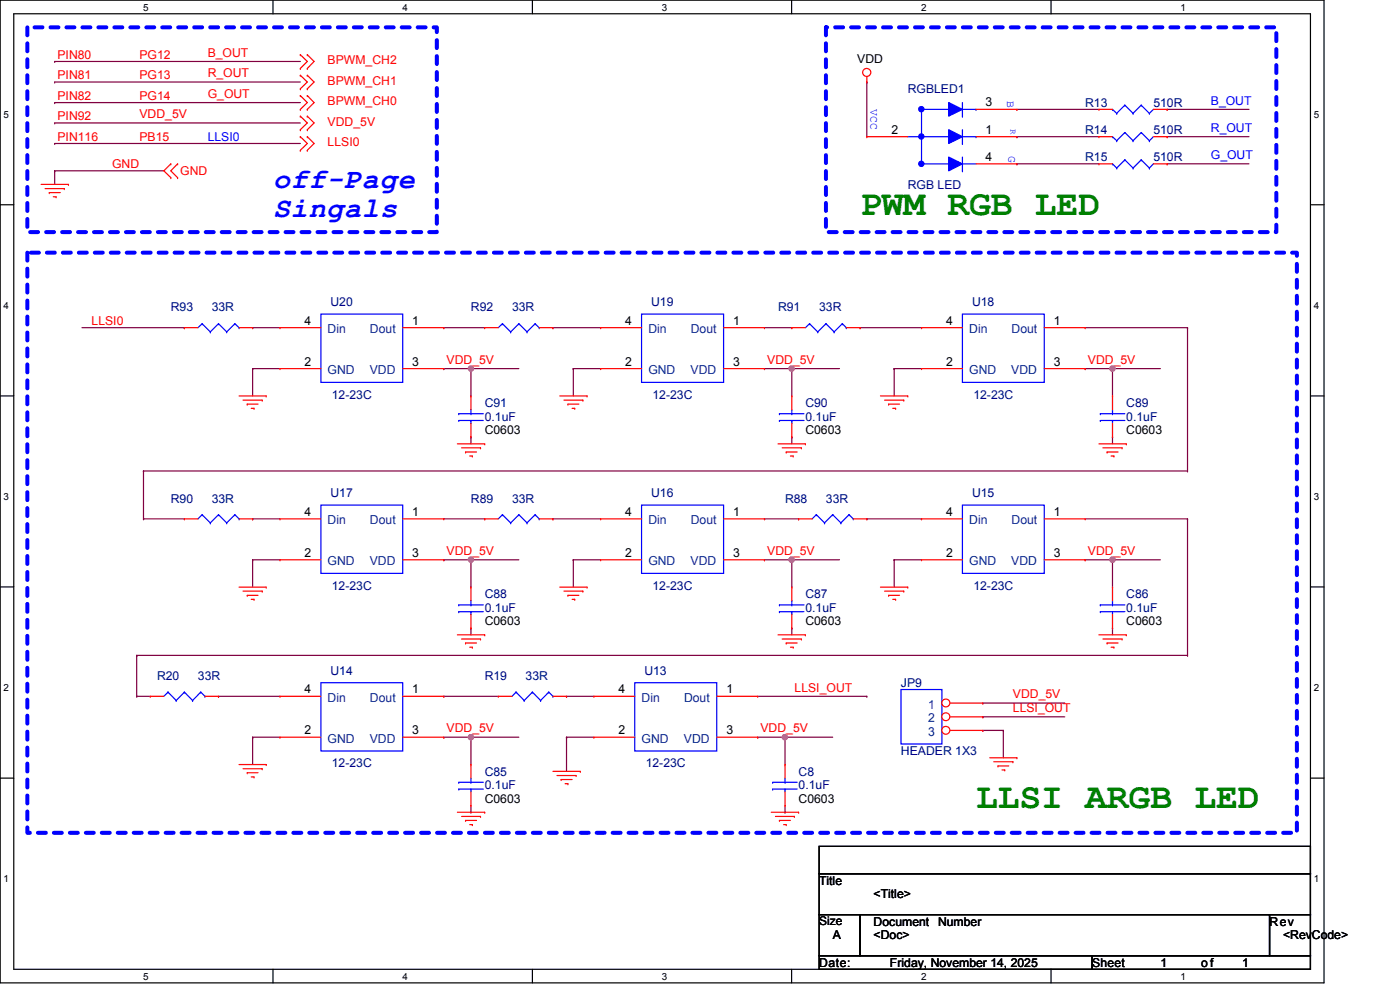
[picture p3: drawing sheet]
<svg xmlns="http://www.w3.org/2000/svg" width="297mm" height="210mm" viewBox="0 0 297 210" stroke-linecap="round" stroke-linejoin="round" font-family="sans-serif">
<path d="M0 0h280.9v208.5h-280.9zM2.9 2.9h275.1v202.7h-275.1z" fill="none" stroke="#000" stroke-width=".25"/>
<g fill="#fff">
<path d="M30.4 .3h1.1v2.4h-1.1z"/>
<path d="M30.4 205.9h1.1v2.3h-1.1z"/>
</g>
<path d="M57.9 0v2.9M57.9 205.6v2.9" fill="none" stroke="#000" stroke-width=".25"/>
<g fill="#fff">
<path d="M85.4 .3h1.1v2.4h-1.1z"/>
<path d="M85.4 205.9h1.1v2.3h-1.1z"/>
</g>
<path d="M112.9 0v2.9M112.9 205.6v2.9" fill="none" stroke="#000" stroke-width=".25"/>
<g fill="#fff">
<path d="M140.4 .3h1.2v2.4h-1.2z"/>
<path d="M140.4 205.9h1.2v2.3h-1.2z"/>
</g>
<path d="M167.9 0v2.9M167.9 205.6v2.9" fill="none" stroke="#000" stroke-width=".25"/>
<g fill="#fff">
<path d="M195.4 .3h1.2v2.4h-1.2z"/>
<path d="M195.4 205.9h1.2v2.3h-1.2z"/>
</g>
<path d="M223 0v2.9M223 205.6v2.9" fill="none" stroke="#000" stroke-width=".25"/>
<g fill="#fff">
<path d="M250.4 .3h1.2v2.4h-1.2z"/>
<path d="M250.4 205.9h1.2v2.3h-1.2z"/>
<path d="M.8 23.2h1.1v2.3h-1.1z"/>
<path d="M278.7 23.2h1.2v2.3h-1.2z"/>
<path d="M.8 63.7h1.1v2.3h-1.1z"/>
<path d="M278.7 63.7h1.2v2.3h-1.2z"/>
</g>
<path d="M0 43.4h2.9M278 43.4h2.9" fill="none" stroke="#000" stroke-width=".25"/>
<g fill="#fff">
<path d="M.8 104.2h1.1v2.4h-1.1z"/>
<path d="M278.7 104.2h1.2v2.4h-1.2z"/>
</g>
<path d="M0 84h2.9M278 84h2.9" fill="none" stroke="#000" stroke-width=".25"/>
<g fill="#fff">
<path d="M.8 144.7h1.1v2.4h-1.1z"/>
<path d="M278.7 144.7h1.2v2.4h-1.2z"/>
</g>
<path d="M0 124.5h2.9M278 124.5h2.9" fill="none" stroke="#000" stroke-width=".25"/>
<g fill="#fff">
<path d="M.8 185.3h1.1v2.3h-1.1z"/>
<path d="M278.7 185.3h1.2v2.3h-1.2z"/>
</g>
<path d="M0 165.1h2.9M278 165.1h2.9" fill="none" stroke="#000" stroke-width=".25"/>
<path d="M5.8 5.8h86.9v43.4h-86.9zM175.2 5.8h95.6v43.4h-95.6zM5.8 53.6h269.3v123.1h-269.3z" fill="none" stroke="#00f" stroke-width=".85" stroke-dasharray="1.7 1.7"/>
<g fill="none" stroke="#800040" stroke-width=".25">
<path d="M11.6 17.4h.1M11.6 13h.1M11.6 17.4h52.1M11.6 13h52.1M183.9 17.4h.1M183.9 17.4v11.6M11.6 30.4h.1M11.6 36.2h.1M11.6 26.1h.1M11.6 21.8h.1M11.6 30.4h52.1M11.6 36.2h23.2"/>
<path d="M11.6 36.2v2.9M11.6 26.1h52.1M11.6 21.8h52.1M215.7 34.8h.1M215.7 29h.1M215.7 23.2h.1M215.7 34.8h17.4M215.7 29h17.4M215.7 23.2h17.4M247.6 34.8h.1M247.6 29h.1M247.6 23.2h.1"/>
<path d="M247.6 34.8h17.4M247.6 29h17.4M247.6 23.2h17.4M53.6 69.5h.1M53.6 78.2h.1M53.6 69.5h5.8M53.6 78.2h5.8M53.6 78.2v5.8M94.1 78.2h.1M94.1 78.2h16M99.9 78.2h.1M99.9 78.2v5.8"/>
<path d="M99.9 92.7h.1M99.9 92.7v1.4M208.5 149.1h.1M208.5 152.1h.1M208.5 154.9h.1M208.5 149.1h17.4M208.5 152.1h17.4M208.5 154.9h4.4M212.9 154.9h.1M212.9 154.9v5.8"/>
</g>
<circle cx="99.9" cy="78.2" r=".56" fill="#f0f"/>
<circle cx="99.9" cy="78.2" r=".56" fill="none" stroke="#f0f" stroke-width=".25"/>
<g fill="none" stroke="#800040" stroke-width=".25">
<path d="M17.4 69.5h21.7M39.1 69.5h.1M117.3 69.5h.1M117.3 69.5h10.1M121.6 78.2h.1M121.6 78.2h5.8M121.6 78.2v5.8M162.2 78.2h.1M162.2 69.5h5.8M162.2 78.2h15.9M168 78.2h.1M168 69.5h.1"/>
<path d="M168 78.2v5.8M168 92.7h.1M168 92.7v1.4"/>
</g>
<circle cx="167.9" cy="78.2" r=".56" fill="#f0f"/>
<circle cx="167.9" cy="78.2" r=".56" fill="none" stroke="#f0f" stroke-width=".25"/>
<g fill="none" stroke="#800040" stroke-width=".25">
<path d="M94.1 69.5h.1M94.1 69.5h8.7M182.5 69.5h.1M182.5 69.5h13M189.7 78.2h.1M189.7 78.2h5.8M189.7 78.2v5.8M230.2 78.2h.1M230.2 69.5h21.7M230.2 78.2h16M236 78.2h.1M236 78.2v5.8"/>
<path d="M251.9 69.5h.1M236 92.7h.1M236 92.7v1.4"/>
</g>
<circle cx="236" cy="78.2" r=".56" fill="#f0f"/>
<circle cx="236" cy="78.2" r=".56" fill="none" stroke="#f0f" stroke-width=".25"/>
<path d="M30.4 110.1h.1M30.4 110.1h8.7M53.6 110.1h.1M53.6 118.7h.1M53.6 110.1h5.8M53.6 118.7h5.8M53.6 118.7v5.8M94.1 118.7h.1M94.1 118.7h16M99.9 118.7h.1" fill="none" stroke="#800040" stroke-width=".25"/>
<circle cx="99.9" cy="118.7" r=".56" fill="#f0f"/>
<circle cx="99.9" cy="118.7" r=".56" fill="none" stroke="#f0f" stroke-width=".25"/>
<g fill="none" stroke="#800040" stroke-width=".25">
<path d="M99.9 118.7h.1M99.9 118.7v5.8M117.3 110.1h.1M117.3 110.1h10.1M121.6 118.7h.1M121.6 118.7h5.8M121.6 118.7v5.8M162.2 118.7h.1M162.2 118.7h15.9M168 118.7h.1M168 118.7v5.8M99.9 133.2h.1"/>
<path d="M99.9 133.2v1.5M168 133.2h.1M168 133.2v1.5"/>
</g>
<circle cx="167.9" cy="118.7" r=".56" fill="#f0f"/>
<circle cx="167.9" cy="118.7" r=".56" fill="none" stroke="#f0f" stroke-width=".25"/>
<g fill="none" stroke="#800040" stroke-width=".25">
<path d="M251.9 69.5v30.4M30.4 99.9h.1M30.4 99.9h221.5M30.4 99.9v10.2M251.9 99.9h.1M94.1 110.1h8.7M102.8 110.1h.1M162.2 110.1h7.2M169.4 110.1h.1M183.9 110.1h.1M183.9 110.1h11.6M230.2 118.7h.1"/>
<path d="M230.2 118.7h5.8"/>
</g>
<circle cx="236" cy="118.7" r=".56" fill="#f0f"/>
<circle cx="236" cy="118.7" r=".56" fill="none" stroke="#f0f" stroke-width=".25"/>
<g fill="none" stroke="#800040" stroke-width=".25">
<path d="M189.7 118.7h.1M189.7 118.7v5.8M189.7 118.7h5.8M230.2 110.1h21.7M236 118.7h.1M236 118.7h10.2M236 118.7v5.8M251.9 110.1h.1M236 133.2h.1M236 133.2v1.5M46.4 147.7h.1M46.4 147.7h13"/>
<path d="M53.6 156.4h.1M53.6 156.4h5.8M53.6 156.4v5.8M94.1 156.4h.1M94.1 156.4h16M99.9 156.4h.1M99.9 156.4v5.8M99.9 172.3h.1M99.9 170.9v1.4"/>
</g>
<circle cx="99.9" cy="156.4" r=".56" fill="#f0f"/>
<circle cx="99.9" cy="156.4" r=".56" fill="none" stroke="#f0f" stroke-width=".25"/>
<g fill="none" stroke="#800040" stroke-width=".25">
<path d="M94.1 147.7h.1M94.1 147.7h11.6M120.2 156.4h.1M120.2 147.7h.1M120.2 156.4h5.8M120.2 156.4v7.2M120.2 147.7h5.8M160.7 156.4h.1M160.7 156.4h16M166.5 156.4h.1M166.5 156.4v5.8M166.5 172.3h.1"/>
<path d="M166.5 170.9v1.4"/>
</g>
<circle cx="166.5" cy="156.4" r=".56" fill="#f0f"/>
<circle cx="166.5" cy="156.4" r=".56" fill="none" stroke="#f0f" stroke-width=".25"/>
<path d="M251.9 110.1v28.9M29 139h.1M29 139h222.9M29 139v8.7M251.9 139h.1M29 147.7h.1M29 147.7h2.9M160.7 147.7h23.2M183.9 147.7h.1" fill="none" stroke="#800040" stroke-width=".25"/>
<g fill="none" stroke="#f00" stroke-width=".25">
<path d="M63.7 18.8h.1M63.7 16h.1M63.7 14.5h.1M63.7 11.6h.1M63.7 16l1.5 1.4-1.5 1.4M63.7 11.6l1.5 1.4-1.5 1.5M65.2 18.8h.1M65.2 16h.1M65.2 14.5h.1M65.2 11.6h.1M65.2 16l1.4 1.4-1.4 1.4M65.2 11.6l1.4 1.4-1.4 1.5"/>
<path d="M183.9 17.4h.1M183.9 16.3v1.1M8.7 39.1h5.8M14.5 39.1h.1M36.2 34.8h.1M36.2 37.7h.1M36.2 34.8l-1.4 1.4 1.4 1.5M37.7 37.7h.1M37.7 34.8h.1M37.7 34.8l-1.5 1.4 1.5 1.5M63.7 31.9h.1M63.7 29h.1"/>
<path d="M63.7 27.5h.1M63.7 24.6h.1M63.7 23.2h.1M63.7 20.3h.1M63.7 29l1.5 1.4-1.5 1.5M63.7 24.6l1.5 1.5-1.5 1.4M63.7 20.3l1.5 1.5-1.5 1.4M65.2 31.9h.1M65.2 29h.1M65.2 27.5h.1M65.2 24.6h.1M65.2 23.2h.1"/>
<path d="M65.2 20.3h.1M65.2 29l1.4 1.4-1.4 1.5M65.2 24.6l1.4 1.5-1.4 1.4M65.2 20.3l1.4 1.5-1.4 1.4M233.1 23.2h.1M233.1 34.8h.1M233.1 23.2h2.9M233.1 34.8h2.9M244.7 23.2h2.9M244.7 34.8h2.9M247.6 23.2h.1M247.6 34.8h.1"/>
<path d="M9.6 40h4M10.5 40.9h.1M10.5 40.9h2.3M11.3 41.7h.6M11.9 41.7h.1M13.6 40h.1M39.1 69.5h.1M39.1 69.5h2.9M50.7 69.5h2.9M53.6 69.5h.1M102.8 69.5h.1M102.8 69.5h2.9"/>
<path d="M114.4 69.5h2.9M117.3 69.5h.1M127.4 78.2h.1M127.4 69.5h.1M127.4 69.5h8.7M127.4 78.2h8.7M153.5 69.5h8.7M153.5 78.2h8.7M162.2 78.2h.1M162.2 69.5h.1M50.7 84h5.8M51.6 84.9h4"/>
<path d="M52.5 85.7h.1M52.5 85.7h2.2M53.3 86.6h.6M53.9 86.6h.1M55.6 84.9h.1M56.5 84h.1M97 94.1h5.8M97.9 95h4M98.8 95.9h.1M98.8 95.9h2.3M99.7 96.7h.5M100.2 96.7h.1"/>
<path d="M101.9 95h.1M102.8 94.1h.1M118.7 84h5.8M119.6 84.9h4.1M120.5 85.7h.1M120.5 85.7h2.3M121.4 86.6h.5M121.9 86.6h.1M123.7 84.9h.1M124.5 84h.1M165.1 94.1h5.8M165.9 95h4.1"/>
<path d="M166.8 95.9h.1M166.8 95.9h2.3M167.7 96.7h.6M168 92.7h.1M168 84h.1M168 84v2.9M168 89.8v2.9M168.3 96.7h.1M170 95h.1M170.9 94.1h.1M186.8 84h5.8M187.7 84.9h4"/>
<path d="M188.5 85.7h.1M188.5 85.7h2.3M189.4 86.6h.6M190 86.6h.1M191.7 84.9h.1M192.6 84h.1M233.1 94.1h5.8M234 95h4M234.9 95.9h.1M234.9 95.9h2.3M235.7 96.7h.6M236.3 96.7h.1"/>
<path d="M238 95h.1M238.9 94.1h.1M59.4 118.7h.1M59.4 110.1h.1M59.4 110.1h8.7M59.4 118.7h8.7M85.4 110.1h8.7M85.4 118.7h8.7M94.1 118.7h.1M94.1 110.1h.1M102.8 110.1h.1M102.8 110.1h2.9"/>
<path d="M114.4 110.1h2.9M117.3 110.1h.1M127.4 118.7h.1M127.4 110.1h.1M127.4 110.1h8.7M127.4 118.7h8.7M153.5 110.1h8.7M153.5 118.7h8.7M162.2 118.7h.1M162.2 110.1h.1M169.4 110.1h.1M169.4 110.1h2.9"/>
<path d="M181 110.1h2.9M183.9 110.1h.1M195.5 118.7h.1M195.5 110.1h.1M195.5 110.1h8.7M195.5 118.7h8.7M221.5 110.1h8.7M221.5 118.7h8.7M230.2 118.7h.1M230.2 110.1h.1M50.7 124.5h5.8M51.6 125.4h4"/>
<path d="M52.5 126.3h.1M52.5 126.3h2.2M53.3 127.1h.6M53.9 127.1h.1M55.6 125.4h.1M56.5 124.5h.1M97 134.7h5.8M97.9 135.6h4M98.8 136.4h.1M98.8 136.4h2.3M99.7 137.3h.5M99.9 133.2h.1"/>
<path d="M99.9 124.5h.1M99.9 124.5v2.9M99.9 130.3v2.9M100.2 137.3h.1M101.9 135.6h.1M102.8 134.7h.1M118.7 124.5h5.8M119.6 125.4h4.1M120.5 126.3h.1M120.5 126.3h2.3M121.4 127.1h.5M121.9 127.1h.1"/>
<path d="M123.7 125.4h.1M124.5 124.5h.1M165.1 134.7h5.8M165.9 135.6h4.1M166.8 136.4h.1M166.8 136.4h2.3M167.7 137.3h.6M168 133.2h.1M168 124.5h.1M168 124.5v2.9M168 130.3v2.9M168.3 137.3h.1"/>
<path d="M170 135.6h.1M170.9 134.7h.1M186.8 124.5h5.8M187.7 125.4h4M188.5 126.3h.1M188.5 126.3h2.3M189.4 127.1h.6M190 127.1h.1M191.7 125.4h.1M192.6 124.5h.1M233.1 134.7h5.8M234 135.6h4"/>
<path d="M234.9 136.4h.1M234.9 136.4h2.3M235.7 137.3h.6M236 133.2h.1M236 124.5h.1M236 124.5v2.9M236 130.3v2.9M236.3 137.3h.1M238 135.6h.1M238.9 134.7h.1M59.4 156.4h.1M59.4 147.7h.1"/>
<path d="M59.4 156.4h8.7M59.4 147.7h8.7M85.4 156.4h8.7M85.4 147.7h8.7M94.1 156.4h.1M94.1 147.7h.1M50.7 162.2h5.8M51.6 163.1h4M52.5 163.9h.1M52.5 163.9h2.2M53.3 164.8h.6M53.9 164.8h.1"/>
<path d="M55.6 163.1h.1M56.5 162.2h.1M97 172.3h5.8M97.9 173.2h4M98.8 174h.1M98.8 174h2.3M99.7 174.9h.5M100.2 174.9h.1M101.9 173.2h.1M102.8 172.3h.1M117.3 163.6h5.8M118.2 164.5h4"/>
<path d="M119 165.4h.1M119 165.4h2.4M119.9 166.2h.6M120.5 166.2h.1M122.2 164.5h.1M123.1 163.6h.1M163.6 172.3h5.8M164.5 173.2h4M165.4 174h.1M165.4 174h2.3M166.2 174.9h.6M166.8 174.9h.1"/>
<path d="M168.5 173.2h.1M169.4 172.3h.1M210 160.7h5.7M210.8 161.6h4.1M211.7 162.5h.1M211.7 162.5h2.3M212.6 163.3h.5M213.1 163.3h.1M214.9 161.6h.1M215.7 160.7h.1"/>
<circle cx="183.9" cy="15.4" r=".86"/>
</g>
<path d="M173.8 179.5h104.2v5.8h-104.2zM173.8 185.3h104.2v8.7h-104.2zM173.8 194h8.7v8.7h-8.7zM182.5 194h86.8v8.7h-86.8zM269.3 194h8.7v8.7h-8.7zM173.8 202.7h57.9v2.9h-57.9zM231.7 202.7h46.3v2.9h-46.3z" fill="none" stroke="#000" stroke-width=".25"/>
<g fill="none" stroke="#00f" stroke-width=".25">
<path d="M236 23.2h.1M236 34.8h.1M236 23.2l.9 .8M236 34.8l.9 .8M236.9 24h.1M236.9 35.6h.1M238.6 22.3h.1M238.6 33.9h.1M238.6 22.3l1.8 1.7M238.6 22.3l-1.7 1.7M238.6 33.9l1.8 1.7M238.6 33.9l-1.7 1.7"/>
<path d="M240.4 24h.1M240.4 35.6h.1M242.1 22.3h.1M242.1 33.9h.1M242.1 22.3l1.7 1.7M242.1 22.3l-1.7 1.7M242.1 33.9l1.7 1.7M242.1 33.9l-1.7 1.7M243.8 24h.1M243.8 35.6h.1M244.7 23.2l-.9 .8M244.7 34.8l-.9 .8"/>
<path d="M42.9 68.7h.1M42.9 68.7l-.9 .8M42.9 68.7l1.7 1.7M44.6 70.4h.1M46.4 68.7h.1M46.4 68.7l-1.8 1.7M46.4 68.7l1.7 1.7M48.1 70.4h.1M49.8 68.7h.1M49.8 68.7l-1.7 1.7M49.8 68.7l.9 .8M50.7 69.5h.1"/>
<path d="M106.6 68.7h.1M106.6 68.7l-.9 .8M106.6 68.7l1.7 1.7M108.3 70.4h.1M110.1 68.7h.1M110.1 68.7l-1.8 1.7M110.1 68.7l1.7 1.7M111.8 70.4h.1M113.5 68.7h.1M113.5 68.7l-1.7 1.7M113.5 68.7l.9 .8M114.4 69.5h.1"/>
<path d="M136.1 66.6h17.4v14.5h-17.4zM165.4 87.8h.1M165.4 89.2h.1M165.4 87.8h5.2M165.4 89.2h5.2M168 89.2h.1M168 87.8h.1M168 86.9v.9M168 89.2v.6M68.1 107.1h17.3v14.5h-17.3zM106.6 109.2h.1M106.6 109.2l-.9 .9"/>
<path d="M106.6 109.2l1.7 1.7M108.3 110.9h.1M110.1 109.2h.1M110.1 109.2l-1.8 1.7M110.1 109.2l1.7 1.7M111.8 110.9h.1M113.5 109.2h.1M113.5 109.2l-1.7 1.7M113.5 109.2l.9 .9M114.4 110.1h.1M136.1 107.1h17.4v14.5h-17.4zM173.2 109.2h.1"/>
<path d="M173.2 109.2l-.9 .9M173.2 109.2l1.7 1.7M174.9 110.9h.1M176.7 109.2h.1M176.7 109.2l-1.8 1.7M176.7 109.2l1.7 1.7M178.4 110.9h.1M180.1 109.2h.1M180.1 109.2l-1.7 1.7M180.1 109.2l.9 .9M181 110.1h.1M204.2 107.1h17.3v14.5h-17.3z"/>
<path d="M97.3 128.3h.1M97.3 129.8h.1M97.3 128.3h5.2M97.3 129.8h5.2M99.9 129.8h.1M99.9 128.3h.1M99.9 127.4v.9M99.9 129.8v.5M165.4 128.3h.1M165.4 129.8h.1M165.4 128.3h5.2M165.4 129.8h5.2"/>
<path d="M168 129.8h.1M168 128.3h.1M168 127.4v.9M168 129.8v.5M233.4 128.3h.1M233.4 129.8h.1M233.4 128.3h5.2M233.4 129.8h5.2M236 129.8h.1M236 128.3h.1M236 127.4v.9M236 129.8v.5"/>
<path d="M68.1 144.8h17.3v14.5h-17.3zM191.1 146.3h8.7v11.5h-8.7z"/>
</g>
<circle cx="200.7" cy="149.1" r=".84" fill="#fff"/>
<g fill="none" stroke="#f00" stroke-width=".25">
<path d="M201.5 149.1h7M208.5 149.1h.1"/>
<circle cx="200.7" cy="149.1" r=".84"/>
</g>
<circle cx="200.7" cy="152" r=".84" fill="#fff"/>
<g fill="none" stroke="#f00" stroke-width=".25">
<path d="M201.5 152.1h7M208.5 152.1h.1"/>
<circle cx="200.7" cy="152" r=".84"/>
</g>
<circle cx="200.7" cy="154.9" r=".84" fill="#fff"/>
<g fill="none" stroke="#f00" stroke-width=".25">
<path d="M59.4 78.2h.1M59.4 69.5h.1M59.4 69.5h8.7M59.4 78.2h8.7M85.4 69.5h8.7M85.4 78.2h8.7M94.1 78.2h.1M94.1 69.5h.1M168 69.5h.1M168 69.5h2.9M179.5 69.5h3M182.5 69.5h.1"/>
<path d="M31.9 147.7h.1M31.9 147.7h2.9M43.5 147.7h2.9M46.4 147.7h.1M126 156.4h.1M126 147.7h.1M126 156.4h8.7M126 147.7h8.7M152.1 156.4h8.6M152.1 147.7h8.6M160.7 156.4h.1M160.7 147.7h.1"/>
<path d="M201.5 154.9h7M208.5 154.9h.1M99.9 170.9h.1M99.9 162.2h.1M99.9 162.2v2.9M99.9 168v2.9"/>
<circle cx="200.7" cy="154.9" r=".84"/>
</g>
<g fill="none" stroke="#00f" stroke-width=".25">
<path d="M204.2 34.8h.1M204.2 24.6h.1M204.2 30.4h.1M204.2 36.2h.1M204.2 23.2h2.9M204.2 29h2.9M204.2 34.8h2.9M204.2 21.8v2.8M204.2 27.5v2.9M204.2 33.3v2.9M207.1 23.2h.1M207.1 29h.1"/>
<path d="M68.1 66.6h17.3v14.5h-17.3zM171.7 68.7h.1M171.7 68.7l-.8 .8M171.7 68.7l1.8 1.7M173.5 70.4h.1M175.2 68.7h.1M175.2 68.7l-1.7 1.7M175.2 68.7l1.8 1.7M177 70.4h.1M178.7 68.7h.1M178.7 68.7l-1.7 1.7M178.7 68.7l.8 .8"/>
<path d="M179.5 69.5h.1M35.6 146.8h.1M35.6 146.8l-.8 .9M35.6 146.8l1.8 1.8M37.4 148.6h.1M39.1 146.8h.1M39.1 146.8l-1.7 1.8M39.1 146.8l1.8 1.8M40.9 148.6h.1M42.6 146.8h.1M42.6 146.8l-1.7 1.8M42.6 146.8l.9 .9"/>
<path d="M43.5 147.7h.1M134.7 144.8h17.4v14.5h-17.4zM97.3 165.9h.1M97.3 167.4h.1M97.3 165.9h5.2M97.3 167.4h5.2M99.9 167.4h.1M99.9 165.9h.1M99.9 165.1v.8M99.9 167.4v.6"/>
</g>
<path d="M201.3 21.8l2.9 1.4-2.9 1.4z" fill-rule="evenodd" fill="#00f"/>
<path d="M201.3 21.8l2.9 1.4-2.9 1.4z" fill="none" stroke="#00f" stroke-width=".25"/>
<path d="M201.3 27.5l2.9 1.5-2.9 1.4z" fill-rule="evenodd" fill="#00f"/>
<path d="M201.3 27.5l2.9 1.5-2.9 1.4z" fill="none" stroke="#00f" stroke-width=".25"/>
<path d="M201.3 33.3l2.9 1.5-2.9 1.4z" fill-rule="evenodd" fill="#00f"/>
<path d="M192.6 29h8.7M195.5 29h.1M195.5 23.2h5.8M195.5 34.8h5.8M201.3 33.3l2.9 1.5-2.9 1.4zM201.3 23.2h.1M201.3 29h.1M201.3 34.8h.1" fill="none" stroke="#00f" stroke-width=".25"/>
<circle cx="195.4" cy="34.8" r=".56" fill="#00f"/>
<circle cx="195.4" cy="34.8" r=".56" fill="none" stroke="#00f" stroke-width=".25"/>
<circle cx="195.4" cy="29" r=".56" fill="#00f"/>
<circle cx="195.4" cy="29" r=".56" fill="none" stroke="#00f" stroke-width=".25"/>
<circle cx="195.4" cy="23.2" r=".56" fill="#00f"/>
<g fill="none" stroke="#00f" stroke-width=".25">
<path d="M195.5 34.8h.1M195.5 23.2v11.6M236 29h.1M236 29l.9 .8M236.9 29.8h.1M238.6 28.1h.1M238.6 28.1l1.8 1.7M238.6 28.1l-1.7 1.7M240.4 29.8h.1M242.1 28.1h.1M242.1 28.1l1.7 1.7M242.1 28.1l-1.7 1.7"/>
<path d="M243.8 29.8h.1M244.7 29l-.9 .8M204.2 66.6h17.3v14.5h-17.3zM97.3 87.8h.1M97.3 89.2h.1M97.3 87.8h5.2M97.3 89.2h5.2M99.9 89.2h.1M99.9 87.8h.1M99.9 86.9v.9M99.9 89.2v.6M233.4 87.8h.1"/>
<path d="M233.4 89.2h.1M233.4 87.8h5.2M233.4 89.2h5.2M236 89.2h.1M236 87.8h.1M236 86.9v.9M236 89.2v.6M42.9 109.2h.1M42.9 109.2l-.9 .9M42.9 109.2l1.7 1.7M44.6 110.9h.1M46.4 109.2h.1"/>
<path d="M46.4 109.2l-1.8 1.7M46.4 109.2l1.7 1.7M48.1 110.9h.1M49.8 109.2h.1M49.8 109.2l-1.7 1.7M49.8 109.2l.9 .9M50.7 110.1h.1M109.5 146.8h.1M109.5 146.8l-.9 .9M109.5 146.8l1.7 1.8M111.2 148.6h.1M112.9 146.8h.1"/>
<path d="M112.9 146.8l-1.7 1.8M112.9 146.8l1.8 1.8M114.7 148.6h.1M116.4 146.8h.1M116.4 146.8l-1.7 1.8M116.4 146.8l.9 .9M117.3 147.7h.1M163.9 165.9h.1M163.9 167.4h.1M163.9 165.9h5.2M163.9 167.4h5.2M166.5 167.4h.1"/>
<path d="M166.5 165.9h.1M166.5 165.1v.8M166.5 167.4v.6"/>
<circle cx="195.4" cy="23.2" r=".56"/>
</g>
<g fill="none" stroke="#f00" stroke-width=".25">
<path d="M183.9 29h.1M183.9 29h8.7M207.1 29h8.6M207.1 23.2h8.6M207.1 34.8h8.6M215.7 23.2h.1M215.7 29h.1M215.7 34.8h.1M233.1 29h.1M233.1 29h2.9M244.7 29h2.9M247.6 29h.1"/>
<path d="M195.5 78.2h.1M195.5 69.5h.1M195.5 78.2h8.7M195.5 69.5h8.7M221.5 78.2h8.7M221.5 69.5h8.7M230.2 78.2h.1M230.2 69.5h.1M99.9 92.7h.1M99.9 84h.1M99.9 84v2.9M99.9 89.8v2.9"/>
<path d="M236 92.7h.1M236 84h.1M236 84v2.9M236 89.8v2.9M39.1 110.1h.1M39.1 110.1h2.9M50.7 110.1h2.9M53.6 110.1h.1M105.7 147.7h.1M105.7 147.7h2.9M117.3 147.7h2.9M120.2 147.7h.1"/>
<path d="M166.5 170.9h.1M166.5 162.2h.1M166.5 162.2v2.9M166.5 168v2.9"/>
</g>
<circle cx="99.9" cy="78.2" r=".56" fill="#f0f"/>
<circle cx="99.9" cy="78.2" r=".56" fill="none" stroke="#f0f" stroke-width=".25"/>
<circle cx="167.9" cy="78.2" r=".56" fill="#f0f"/>
<circle cx="167.9" cy="78.2" r=".56" fill="none" stroke="#f0f" stroke-width=".25"/>
<circle cx="236" cy="78.2" r=".56" fill="#f0f"/>
<circle cx="236" cy="78.2" r=".56" fill="none" stroke="#f0f" stroke-width=".25"/>
<circle cx="99.9" cy="118.7" r=".56" fill="#f0f"/>
<circle cx="99.9" cy="118.7" r=".56" fill="none" stroke="#f0f" stroke-width=".25"/>
<circle cx="167.9" cy="118.7" r=".56" fill="#f0f"/>
<circle cx="167.9" cy="118.7" r=".56" fill="none" stroke="#f0f" stroke-width=".25"/>
<circle cx="236" cy="118.7" r=".56" fill="#f0f"/>
<circle cx="236" cy="118.7" r=".56" fill="none" stroke="#f0f" stroke-width=".25"/>
<circle cx="99.9" cy="156.4" r=".56" fill="#f0f"/>
<circle cx="99.9" cy="156.4" r=".56" fill="none" stroke="#f0f" stroke-width=".25"/>
<circle cx="166.5" cy="156.4" r=".56" fill="#f0f"/>
<circle cx="166.5" cy="156.4" r=".56" fill="none" stroke="#f0f" stroke-width=".25"/>
<g font-size="7.7" fill="#008000">
<text x="182.5" y="45.5">PWM RGB LED</text>
<text x="207.1" y="171.4">LLSI ARGB LED</text>
</g>
<g font-size="6.1" fill="#00f">
<text x="58" y="39.9">off-Page</text>
<text x="58" y="46">Singals</text>
</g>
<g font-size="2.6" fill="#f00">
<text x="12.2" y="16.8">PIN81</text>
<text x="12.2" y="12.4">PIN80</text>
<text x="29.6" y="16.8">PG13</text>
<text x="29.6" y="12.4">PG12</text>
<text x="44.1" y="16.4">R_OUT</text>
<text x="44.1" y="12">B_OUT</text>
<text x="69.5" y="18">BPWM_CH1</text>
<text x="69.5" y="13.6">BPWM_CH2</text>
<text x="12.2" y="21.2">PIN82</text>
<text x="29.6" y="21.2">PG14</text>
<text x="44.1" y="20.7">G_OUT</text>
<text x="69.5" y="22.4">BPWM_CH0</text>
<text x="12.2" y="29.8">PIN116</text>
<text x="12.2" y="25.5">PIN92</text>
<text x="29.6" y="29.8">PB15</text>
<text x="29.6" y="25.1">VDD_5V</text>
<text x="69.5" y="26.7">VDD_5V</text>
<text x="23.8" y="35.6">GND</text>
<text x="69.5" y="31">LLSI0</text>
<text x="38.2" y="37.1">GND</text>
<text x="19.4" y="68.9">LLSI0</text>
<text x="94.7" y="77.2">VDD_5V</text>
<text x="162.8" y="77.2">VDD_5V</text>
<text x="230.8" y="77.2">VDD_5V</text>
<text x="94.7" y="117.7">VDD_5V</text>
<text x="162.8" y="117.7">VDD_5V</text>
<text x="230.8" y="117.7">VDD_5V</text>
<text x="168.6" y="146.7">LLSI_OUT</text>
<text x="214.9" y="148.1">VDD_5V</text>
<text x="94.7" y="155.4">VDD_5V</text>
<text x="161.3" y="155.4">VDD_5V</text>
<text x="214.9" y="151">LLSI_OUT</text>
</g>
<g font-size="2.6">
<text x="181.9" y="13.4">VDD</text>
<text x="209.1" y="22.6">3</text>
<text x="189.1" y="28.4">2</text>
<text x="209.1" y="28.4">1</text>
<text x="209.1" y="34.1">4</text>
<text x="64.6" y="68.9">4</text>
<text x="87.5" y="68.9">1</text>
<text x="132.6" y="68.9">4</text>
<text x="155.5" y="68.9">1</text>
<text x="200.7" y="68.9">4</text>
<text x="223.6" y="68.9">1</text>
<text x="64.6" y="77.6">2</text>
<text x="87.5" y="77.6">3</text>
<text x="132.6" y="77.6">2</text>
<text x="155.5" y="77.6">3</text>
<text x="200.7" y="77.6">2</text>
<text x="223.6" y="77.6">3</text>
<text x="102.8" y="92.1">C0603</text>
<text x="170.9" y="92.1">C0603</text>
<text x="238.9" y="92.1">C0603</text>
<text x="64.6" y="109.4">4</text>
<text x="87.5" y="109.4">1</text>
<text x="132.6" y="109.4">4</text>
<text x="155.5" y="109.4">1</text>
<text x="200.7" y="109.4">4</text>
<text x="223.6" y="109.4">1</text>
<text x="64.6" y="118.1">2</text>
<text x="87.5" y="118.1">3</text>
<text x="132.6" y="118.1">2</text>
<text x="155.5" y="118.1">3</text>
<text x="200.7" y="118.1">2</text>
<text x="223.6" y="118.1">3</text>
<text x="102.8" y="132.7">C0603</text>
<text x="170.9" y="132.7">C0603</text>
<text x="238.9" y="132.7">C0603</text>
<text x="64.6" y="147.1">4</text>
<text x="87.5" y="147.1">1</text>
<text x="131.2" y="147.1">4</text>
<text x="154.1" y="147.1">1</text>
<text x="64.6" y="155.7">2</text>
<text x="87.5" y="155.7">3</text>
<text x="131.2" y="155.7">2</text>
<text x="154.1" y="155.7">3</text>
<text x="102.8" y="170.3">C0603</text>
<text x="169.4" y="170.3">C0603</text>
<text x="173.8" y="187.7">Title</text>
<text x="185.3" y="190.6">&lt;Title&gt;</text>
<text x="185.3" y="196.3">Document</text>
<text x="199" y="196.3">Number</text>
<text x="269.3" y="196.3">Rev</text>
<text x="176.7" y="199.3">A</text>
<text x="185.3" y="199.3">&lt;Doc&gt;</text>
<text x="272.2" y="199.3">&lt;RevCode&gt;</text>
<text x="173.8" y="205.1">Date:</text>
<text x="188.8" y="205.1">Friday, November 14, 2025</text>
<text x="231.7" y="205.1">Sheet</text>
<text x="246.2" y="205.1">1</text>
<text x="254.8" y="205.1">of</text>
<text x="263.5" y="205.1">1</text>
</g>
<g font-size="2.6" fill="#000080">
<text x="192.6" y="19.7">RGBLED1</text>
<text x="230.2" y="22.6">R13</text>
<text x="244.7" y="22.6">510R</text>
<text x="230.2" y="28.4">R14</text>
<text x="244.7" y="28.4">510R</text>
<text x="230.2" y="34.2">R15</text>
<text x="244.7" y="34.2">510R</text>
<text x="192.6" y="40">RGB LED</text>
<text x="70.1" y="64.9">U20</text>
<text x="138.1" y="64.9">U19</text>
<text x="206.2" y="64.9">U18</text>
<text x="36.2" y="66">R93</text>
<text x="44.9" y="66">33R</text>
<text x="99.9" y="66">R92</text>
<text x="108.6" y="66">33R</text>
<text x="165.1" y="66">R91</text>
<text x="173.8" y="66">33R</text>
<text x="70.4" y="84.6">12-23C</text>
<text x="102.8" y="86.3">C91</text>
<text x="102.8" y="89.2">0.1uF</text>
<text x="138.4" y="84.6">12-23C</text>
<text x="170.9" y="86.3">C90</text>
<text x="170.9" y="89.2">0.1uF</text>
<text x="206.5" y="84.6">12-23C</text>
<text x="238.9" y="86.3">C89</text>
<text x="238.9" y="89.2">0.1uF</text>
<text x="36.2" y="106.6">R90</text>
<text x="44.9" y="106.6">33R</text>
<text x="70.1" y="105.5">U17</text>
<text x="99.9" y="106.6">R89</text>
<text x="108.6" y="106.6">33R</text>
<text x="138.1" y="105.5">U16</text>
<text x="166.5" y="106.6">R88</text>
<text x="175.2" y="106.6">33R</text>
<text x="206.2" y="105.5">U15</text>
<text x="70.4" y="125.1">12-23C</text>
<text x="138.4" y="125.1">12-23C</text>
<text x="206.5" y="125.1">12-23C</text>
<text x="102.8" y="126.9">C88</text>
<text x="102.8" y="129.8">0.1uF</text>
<text x="170.9" y="126.9">C87</text>
<text x="170.9" y="129.8">0.1uF</text>
<text x="238.9" y="126.9">C86</text>
<text x="238.9" y="129.8">0.1uF</text>
<text x="70.1" y="143.1">U14</text>
<text x="136.7" y="143.1">U13</text>
<text x="33.3" y="144.2">R20</text>
<text x="42" y="144.2">33R</text>
<text x="102.8" y="144.2">R19</text>
<text x="111.5" y="144.2">33R</text>
<text x="191.1" y="145.7">JP9</text>
<text x="191.1" y="160.1">HEADER 1X3</text>
<text x="70.4" y="162.8">12-23C</text>
<text x="102.8" y="164.5">C85</text>
<text x="102.8" y="167.4">0.1uF</text>
<text x="137" y="162.8">12-23C</text>
<text x="169.4" y="164.5">C8</text>
<text x="169.4" y="167.4">0.1uF</text>
</g>
<g font-size="2.6" fill="#00f">
<text x="256.9" y="22.2">B_OUT</text>
<text x="44.1" y="29.8">LLSI0</text>
<text x="256.9" y="28">R_OUT</text>
<text x="256.9" y="33.7">G_OUT</text>
</g>
<g font-size="2.6" fill="#004080">
<text x="69.5" y="70.7">Din</text>
<text x="78.5" y="70.7">Dout</text>
<text x="137.5" y="70.7">Din</text>
<text x="146.6" y="70.7">Dout</text>
<text x="205.6" y="70.7">Din</text>
<text x="214.6" y="70.7">Dout</text>
<text x="69.5" y="79.4">GND</text>
<text x="78.4" y="79.4">VDD</text>
<text x="137.5" y="79.4">GND</text>
<text x="146.5" y="79.4">VDD</text>
<text x="205.6" y="79.4">GND</text>
<text x="214.5" y="79.4">VDD</text>
<text x="69.5" y="111.3">Din</text>
<text x="78.5" y="111.3">Dout</text>
<text x="137.5" y="111.3">Din</text>
<text x="146.6" y="111.3">Dout</text>
<text x="205.6" y="111.3">Din</text>
<text x="214.6" y="111.3">Dout</text>
<text x="69.5" y="119.9">GND</text>
<text x="78.4" y="119.9">VDD</text>
<text x="137.5" y="119.9">GND</text>
<text x="146.5" y="119.9">VDD</text>
<text x="205.6" y="119.9">GND</text>
<text x="214.5" y="119.9">VDD</text>
<text x="69.5" y="148.9">Din</text>
<text x="78.5" y="148.9">Dout</text>
<text x="136.1" y="148.9">Din</text>
<text x="145.1" y="148.9">Dout</text>
<text x="196.9" y="150.3">1</text>
<text x="196.9" y="153.2">2</text>
<text x="69.5" y="157.6">GND</text>
<text x="78.4" y="157.6">VDD</text>
<text x="136.1" y="157.6">GND</text>
<text x="145.1" y="157.6">VDD</text>
<text x="196.9" y="156.1">3</text>
</g>
<text font-size="2.5" x="173.8" y="196.3">Size</text>
<g font-size="2.4" fill="#00f">
<text x="184.7" y="23.2" transform="rotate(90 184.7 23.2)">VCC</text>
<text x="213.7" y="21.5" transform="rotate(90 213.7 21.5)">B</text>
<text x="214" y="33" transform="rotate(90 214 33)">G</text>
</g>
<g font-size="2.1">
<text x="30.4" y="2.2">5</text>
<text x="85.4" y="2.2">4</text>
<text x="140.4" y="2.2">3</text>
<text x="195.4" y="2.2">2</text>
<text x="250.4" y="2.2">1</text>
<text x=".8" y="25.1">5</text>
<text x="278.7" y="25.1">5</text>
<text x=".8" y="65.6">4</text>
<text x="278.7" y="65.6">4</text>
<text x=".8" y="106.1">3</text>
<text x="278.7" y="106.1">3</text>
<text x=".8" y="146.6">2</text>
<text x="278.7" y="146.6">2</text>
<text x=".8" y="187.2">1</text>
<text x="278.7" y="187.2">1</text>
<text x="30.4" y="207.8">5</text>
<text x="85.4" y="207.8">4</text>
<text x="140.4" y="207.8">3</text>
<text x="195.4" y="207.8">2</text>
<text x="250.4" y="207.8">1</text>
</g>
<text font-size="1.9" fill="#00f" x="214.4" y="27.3" transform="rotate(90 214.4 27.3)">R</text>
</svg>
